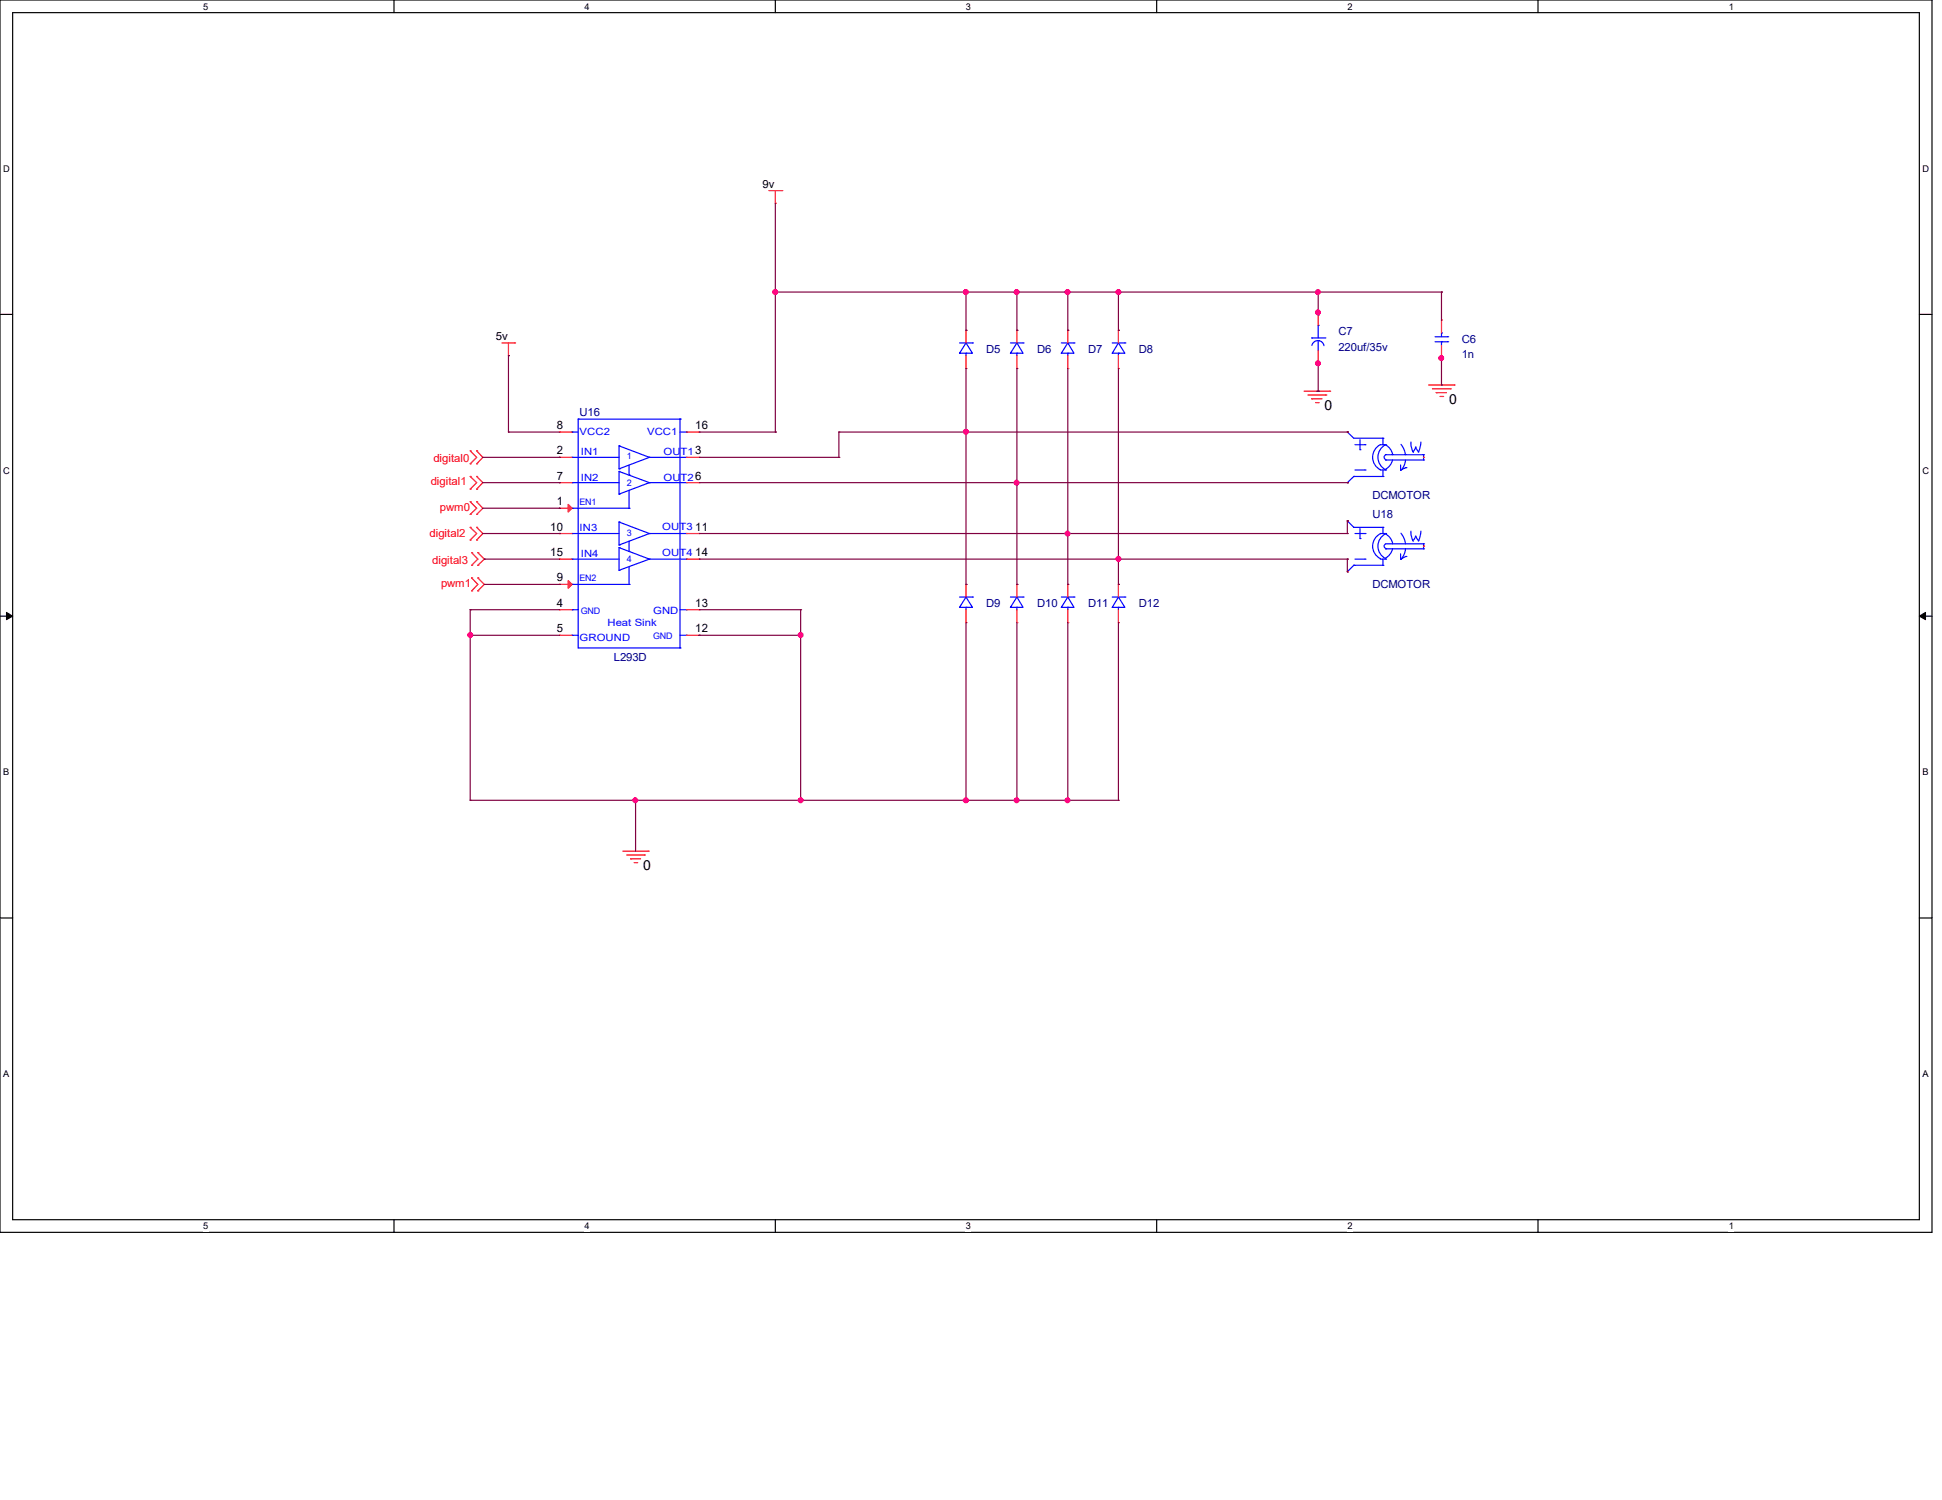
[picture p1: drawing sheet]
<svg xmlns="http://www.w3.org/2000/svg" width="279mm" height="216mm" viewBox="0 0 279 216" stroke-linecap="round" stroke-linejoin="round" font-family="sans-serif">
<path d="M0 0h278v177.4h-278zM1.8 1.8h274.3v173.8h-274.3z" fill="none" stroke="#000" stroke-width=".17"/>
<g fill="#fff">
<path d="M29.3 .2h.7v1.5h-.7z"/>
<path d="M29.3 175.8h.7v1.4h-.7z"/>
</g>
<path d="M56.7 0v1.8M56.7 175.6v1.8" fill="none" stroke="#000" stroke-width=".17"/>
<g fill="#fff">
<path d="M84.1 .2h.7v1.5h-.7z"/>
<path d="M84.1 175.8h.7v1.4h-.7z"/>
</g>
<path d="M111.5 0v1.8M111.5 175.6v1.8" fill="none" stroke="#000" stroke-width=".17"/>
<g fill="#fff">
<path d="M139 .2h.7v1.5h-.7z"/>
<path d="M139 175.8h.7v1.4h-.7z"/>
</g>
<path d="M166.4 0v1.8M166.4 175.6v1.8" fill="none" stroke="#000" stroke-width=".17"/>
<g fill="#fff">
<path d="M193.8 .2h.8v1.5h-.8z"/>
<path d="M193.8 175.8h.8v1.4h-.8z"/>
</g>
<path d="M221.3 0v1.8M221.3 175.6v1.8" fill="none" stroke="#000" stroke-width=".17"/>
<g fill="#fff">
<path d="M248.7 .2h.7v1.5h-.7z"/>
<path d="M248.7 175.8h.7v1.4h-.7z"/>
<path d="M.5 23.5h.9v1.5h-.9z"/>
<path d="M276.6 23.5h.9v1.5h-.9z"/>
<path d="M.5 67h.9v1.5h-.9z"/>
<path d="M276.6 67h.9v1.5h-.9z"/>
</g>
<path d="M0 45.3h1.8M276.1 45.3h1.9" fill="none" stroke="#000" stroke-width=".17"/>
<g fill="#fff">
<path d="M.5 110.4h.8v1.5h-.8z"/>
<path d="M276.6 110.4h.9v1.5h-.9z"/>
</g>
<path d="M0 88.7h1.8M276.1 88.7h1.9" fill="none" stroke="#000" stroke-width=".17"/>
<path d="M.9 88.1l.9 .6-.9 .5zM276.1 88.7l.9-.6v1.1z" fill="#000" stroke="#000" stroke-width=".14"/>
<g fill="#fff">
<path d="M.5 153.8h.8v1.5h-.8z"/>
<path d="M276.6 153.8h.9v1.5h-.9z"/>
</g>
<path d="M0 132.1h1.8M276.1 132.1h1.9" fill="none" stroke="#000" stroke-width=".17"/>
<g fill="none" stroke="#f00" stroke-width=".17">
<path d="M110.6 27.4h1.9M111.5 29.3h.1M111.5 27.4v1.9M112.5 27.4h.1M72.2 49.4h1.8M73.2 51.2h.1M73.2 49.4v1.8M74 49.4h.1M139 53h.1M139 47.5h.1M139 47.5v1.9M139 51.2v1.8"/>
<path d="M146.3 53h.1M146.3 47.5h.1M146.3 47.5v1.9M146.3 51.2v1.8M153.6 53h.1M153.6 47.5h.1M153.6 47.5v1.9M153.6 51.2v1.8M160.9 53h.1M160.9 47.5h.1M160.9 47.5v1.9M160.9 51.2v1.8"/>
<path d="M187.6 56.3h3.7M188.2 56.9h2.6M188.7 57.4h.1M188.7 57.4h1.5M189.3 58h.4M189.7 58h.1M189.7 45h.1M189.7 52.3h.1M189.7 45v1.8M189.7 50.5v1.8M190.8 56.9h.1M191.3 56.3h.1"/>
<path d="M205.5 55.4h3.7M206.1 56h2.6M206.6 56.5h.1M206.6 56.5h1.5M207.2 57.1h.4M207.4 51.6h.1M207.4 46.1h.1M207.4 46.1v1.8M207.4 49.7v1.9M207.6 57.1h.1M208.7 56h.1M209.2 55.4h.1"/>
<path d="M67.6 72.2h.1M67.6 74h.1M67.6 64.9h.1M67.6 66.8h.1M67.6 68.6h.1M67.6 70.4h.1M67.6 75.9h.1M67.6 77.7h.1M67.6 72.2l1 1-1 .8M67.6 64.9l1 .9-1 1M67.6 68.6l1 .9-1 .9M67.6 75.9l1 .9-1 .9"/>
<path d="M67.9 79.5h.1M67.9 79.5l.8 1-.8 .9M68.6 74h.1M68.6 72.2h.1M68.6 66.8h.1M68.6 64.9h.1M68.6 70.4h.1M68.6 68.6h.1M68.6 77.7h.1M68.6 75.9h.1M68.6 72.2l.9 1-.9 .8M68.6 64.9l.9 .9-.9 1"/>
<path d="M68.6 68.6l.9 .9-.9 .9M68.6 75.9l.9 .9-.9 .9M68.7 79.5h.1M68.7 79.5l1 1-1 .9M80.5 73.2h.1M80.5 76.8h.1M80.5 65.8h.1M80.5 69.5h.1M80.5 62.2h.1M80.5 73.2h1.8M80.5 76.8h1.8M80.5 69.5h1.8"/>
<path d="M80.5 65.8h1.8M80.5 62.2h1.8M98.8 76.8h1.8M98.8 69.5h1.8M98.8 65.8h1.8M98.8 62.2h1.8M100.6 76.8h.1M100.6 69.5h.1M100.6 65.8h.1M100.6 62.2h.1M193.8 69.5h.1M193.8 62.2h.1"/>
<path d="M193.8 75h.1M204.8 65.8h.1M204.8 78.6h.1M67.9 83.2h.1M67.9 85h.1M67.9 81.4h.1M67.9 83.2l.8 .9-.8 .9M68.7 85h.1M68.7 83.2h.1M68.7 81.4h.1M68.7 83.2l1 .9-1 .9M80.5 80.5h.1"/>
<path d="M80.5 84.1h.1M80.5 91.4h.1M80.5 87.8h.1M80.5 80.5h1.8M80.5 84.1h1.8M80.5 87.8h1.8M80.5 91.4h1.8M98.8 80.5h1.8M98.8 87.8h1.8M98.8 91.4h1.8M100.6 80.5h.1M100.6 87.8h.1"/>
<path d="M100.6 91.4h.1M139 89.6h.1M139 84.1h.1M139 84.1v1.8M139 87.8v1.8M146.3 89.6h.1M146.3 84.1h.1M146.3 84.1v1.8M146.3 87.8v1.8M153.6 89.6h.1M153.6 84.1h.1M153.6 84.1v1.8"/>
<path d="M153.6 87.8v1.8M160.9 89.6h.1M160.9 84.1h.1M160.9 84.1v1.8M160.9 87.8v1.8M193.8 82.3h.1M89.6 122.5h3.7M90.2 123.1h2.5M90.7 123.6h.1M90.7 123.6h1.5M91.2 124.2h.4M91.6 124.2h.1"/>
<path d="M92.7 123.1h.1M93.3 122.5h.1"/>
</g>
<g fill="none" stroke="#00f" stroke-width=".17">
<path d="M138 49.4h1.9M139 49.4l.9 1.4h-1.9zM139 50.8h.1M139 50.8v.4M139.9 49.4h.1M145.4 49.4h1.8M146.3 49.4l.9 1.4h-1.8zM146.3 50.8h.1M146.3 50.8v.4M147.2 49.4h.1M152.7 49.4h1.8M153.6 49.4l.9 1.4h-1.8z"/>
<path d="M153.6 50.8h.1M153.6 50.8v.4M154.5 49.4h.1M160 49.4h1.8M160.9 49.4l.9 1.4h-1.8zM160.9 50.8h.1M160.9 50.8v.4M161.8 49.4h.1M188.7 48.6h.1M188.7 48.6h2.1M188.7 49.7a.89 .89 0 0 1 .9-.7 .89 .89 0 0 1 .9 .8M189.7 46.8h.1"/>
<path d="M189.7 49h.1M189.7 46.8v1.8M189.7 49v1.5M206.5 49.2h1.8M206.5 48.5h1.8M207.4 47.9h.1M207.4 49.2h.1M207.4 47.9v.6M207.4 49.2v.5M208.3 49.2h.1M208.3 48.5h.1M82.3 76.8h.1"/>
<path d="M82.3 73.2h.1M82.3 69.5h.1M82.3 65.8h.1M82.3 62.2h.1M82.3 76.8h6.8M82.3 73.2h8.2M82.3 69.5h6.8M82.3 65.8h6.8M82.3 62.2h.9M83.2 60.3h.1M83.2 60.3v33h14.6M83.2 60.3h14.6"/>
<path d="M89.1 78.4h.1M89.1 78.8h.1M89.1 75.1h.1M89.1 71.1h.1M89.1 67.5h.1M89.1 67.9h.1M89.1 64.2h.1M89.1 64.2v3.3M89.1 67.9v3.2M89.1 75.1v3.3M89.1 78.8v3.3M89.1 78.8l4.3 1.7"/>
<path d="M89.1 75.1l4.3 1.7M89.1 67.9l4.3 1.6M89.1 64.2l4.3 1.6M90.5 79.4h.1M90.5 68.4h.1M90.5 73.2h.1M90.5 66.9v1.5M90.5 70.6v2.6M90.5 77.9v1.5M93.3 76.8h5.5M93.3 69.5h5.5M93.3 65.8h5.5"/>
<path d="M93.4 76.8h.1M93.4 69.5h.1M93.4 65.8h.1M93.4 76.8l-4.3 1.6M93.4 69.5l-4.3 1.6M93.4 65.8l-4.3 1.7M97.8 60.3h.1M97.8 62.2h1M97.8 60.3v33M98.8 76.8h.1M98.8 69.5h.1M98.8 65.8h.1"/>
<path d="M98.8 62.2h.1M193.8 62.2h.1M193.8 69.5h.1M193.8 75h.1M193.8 62.2l1 .9h4.2M193.8 75l1 .9h4.2M194.8 68.6h.1M194.8 68.6h4.2M194.8 68.6l-1 .9M194.9 67.6h1.5M194.9 64h1.5M194.9 76.8h1.5"/>
<path d="M195.7 64.7h.1M195.7 77.5h.1M195.7 63.3v1.4M195.7 76.1v1.4M196.4 67.6h.1M196.4 64h.1M196.4 76.8h.1M198.6 67.6h.7M198.6 76.8h.7M198.6 76.8a1.99 1.99 0 0 0-1.1 1.8 1.99 1.99 0 0 0 1.1 1.8M199 68.6h.1M199 63.1h.1"/>
<path d="M199 64h.1M199 75.9h.1M199 76.8h.1M199 63.1v.9M199 67.6v1M199 75.9v.9M199.3 76.8a1.99 1.99 0 0 1 1.1 1.5M199.3 64a2.01 2.01 0 0 1 1.1 1.5M199.3 64a1.56 1.56 0 0 0-1.8 1.4 2.02 2.02 0 0 0 1.1 2.2M199.3 64a2.02 2.02 0 0 0-1.1 1.8 2.02 2.02 0 0 0 1.2 1.8M199.3 67.6h.1M199.3 64h.1"/>
<path d="M199.3 66.2h.1M199.3 76.8h.1M199.3 79h.1M199.3 65.4h5.5M199.3 66.2h5.5M199.3 78.3h5.5M199.3 79h5.5M199.4 65.5l-.2 .1a.36 .36 0 0 0 .2 .5M199.4 78.3l-.3 .3 .3 .3M199.4 76.8a1.99 1.99 0 0 0-1.2 1.8 1.99 1.99 0 0 0 1.2 1.8M200.4 66.2a2.08 2.08 0 0 1-1.1 1.4M200.4 79a2.06 2.06 0 0 1-1.1 1.4"/>
<path d="M201.5 67.6h.1M201.5 66.9v.7M201.5 79.7v.8M201.6 76.8a2.92 2.92 0 0 1 .6 1.5M201.6 64a2.9 2.9 0 0 1 .6 1.5M202.2 66.2a2.53 2.53 0 0 1-.6 1.5M202.2 79a2.54 2.54 0 0 1-.7 1.5M202.3 67.3h.1M202.3 67.3l-.8 .3M203 63.6l.1 .9 .2 .6M203 76.5l.1 .8 .2 .6M203.7 77.2l-.4 .6"/>
<path d="M203.7 64.3l-.1 .3-.3 .4M203.7 64.3l.1 .3 .3 .4M203.7 77.2l.2 .4 .2 .2M204.4 63.6l-.1 .8-.2 .7M204.4 76.5l-.1 .7-.2 .7M204.8 65.4h.1M204.8 66.2h.1M204.8 78.3h.1M204.8 79h.1M204.8 65.4v.8M204.8 78.3v.7M82.3 91.4h.1"/>
<path d="M82.3 87.8h.1M82.3 84.1h.1M82.3 80.5h.1M82.3 80.5h6.8M82.3 91.4h.9M82.3 87.8h.9M82.3 84.1h8.2M89.1 82.1h.1M90.5 84.1h.1M90.5 81.6v2.5M93.3 80.5h5.5M93.4 80.5h.1"/>
<path d="M93.4 80.5l-4.3 1.6M97.8 93.3h.1M97.8 91.4h1M97.8 87.8h1M98.8 91.4h.1M98.8 87.8h.1M98.8 80.5h.1M138 85.9h1.9M139 85.9l.9 1.5h-1.9zM139 87.4h.1M139 87.4v.4M139.9 85.9h.1"/>
<path d="M145.4 85.9h1.8M146.3 85.9l.9 1.5h-1.8zM146.3 87.4h.1M146.3 87.4v.4M147.2 85.9h.1M152.7 85.9h1.8M153.6 85.9l.9 1.5h-1.8zM153.6 87.4h.1M153.6 87.4v.4M154.5 85.9h.1M160 85.9h1.8M160.9 85.9l.9 1.5h-1.8z"/>
<path d="M160.9 87.4h.1M160.9 87.4v.4M161.8 85.9h.1M193.8 82.3h.1M194.8 81.4h.1M194.8 81.4h4.2M194.8 81.4l-1 .9M194.9 80.5h1.5M196.4 80.5h.1M198.6 80.5h.7M199 81.4h.1M199 80.5v.9"/>
<path d="M199.3 80.5h.1M201.5 80.5h.1M202.3 80.1h.1M202.3 80.1l-.8 .4"/>
</g>
<g fill="#f00" stroke="#f00" stroke-width=".17">
<path d="M81.7 72.6l.6 .6-.6 .5z"/>
<path d="M81.7 83.6l.6 .5-.6 .6z"/>
</g>
<g fill="none" stroke="#800040" stroke-width=".17">
<path d="M111.5 29.3v32.9M73.2 51.2h.1M73.2 51.2v11M111.5 42h.1M111.5 42h95.9M139 42h.1M139 47.5h.1M139 42v5.5M139 53v31.1M146.3 42h.1M146.3 47.5h.1M146.3 42v5.5"/>
<path d="M146.3 53v31.1M153.6 42h.1M153.6 47.5h.1M153.6 42v5.5M153.6 53v31.1M160.9 42h.1M160.9 47.5h.1M160.9 42v5.5M160.9 53v31.1M189.4 56.3h.3M189.7 42h.1M189.7 45h.1"/>
<path d="M189.7 45.3h.1M189.7 52.3h.1M189.7 56.3h.1M189.7 42v3.3M189.7 52.1v4.2M207.4 42h.1M207.4 51.6h.1M207.4 55.4h.1M207.4 42v4.1M207.4 51.4v4M69.5 65.8h11M69.5 69.5h11"/>
<path d="M69.5 73.2h11M69.5 76.8h11M73.2 62.2h.1M73.2 62.2h7.3M80.5 65.8h.1M80.5 69.5h.1M80.5 73.2h.1M80.5 76.8h.1M100.6 62.2h10.9M100.6 65.8h20.1M100.6 69.5h93.2M100.6 76.8h93.2"/>
<path d="M111.5 62.2h.1M120.7 62.2h.1M120.7 65.8h.1M120.7 62.2h73.1M120.7 62.2v3.6M139 62.2h.1M146.3 69.5h.1M153.6 76.8h.1M193.8 62.2h.1M193.8 69.5h.1M193.8 75h.1M193.8 76.8h.1"/>
<path d="M193.8 75v1.8M67.6 87.8h.1M67.6 91.4h.1M67.6 87.8h12.9M67.6 87.8v27.4M67.6 91.4h12.9M69.7 80.5h.1M69.7 80.5h10.8M69.7 84.1h10.8M80.5 84.1h.1M100.6 91.4h.1M100.6 80.5h93.2"/>
<path d="M100.6 87.8h14.6M100.6 91.4h14.6M115.2 87.8h.1M115.2 91.4h.1M115.2 87.8v27.4M139 84.1h.1M139 89.6v25.6M146.3 84.1h.1M146.3 89.6v25.6M153.6 84.1h.1M153.6 89.6v25.6M160.9 80.5h.1"/>
<path d="M160.9 84.1h.1M160.9 89.6v25.6M193.8 80.5h.1M193.8 80.5v1.8M67.6 115.2h.1M67.6 115.2h93.3M91.4 115.2h.1M91.4 115.2v7.3M115.2 115.2h.1M139 115.2h.1M146.3 115.2h.1M153.6 115.2h.1"/>
<path d="M160.9 115.2h.1"/>
</g>
<g fill="#f0f" stroke="#f0f" stroke-width=".17">
<circle cx="111.5" cy="42" r=".35"/>
<circle cx="139" cy="42" r=".35"/>
<circle cx="146.3" cy="42" r=".34"/>
<circle cx="153.6" cy="42" r=".34"/>
<circle cx="160.9" cy="42" r=".34"/>
<circle cx="139" cy="62.1" r=".35"/>
<circle cx="146.3" cy="69.5" r=".34"/>
<circle cx="153.6" cy="76.8" r=".34"/>
<circle cx="160.9" cy="80.4" r=".34"/>
<circle cx="67.6" cy="91.4" r=".34"/>
<circle cx="115.2" cy="91.4" r=".34"/>
<circle cx="153.6" cy="115.2" r=".34"/>
<circle cx="91.4" cy="115.2" r=".34"/>
<circle cx="115.2" cy="115.2" r=".34"/>
<circle cx="146.3" cy="115.2" r=".34"/>
<circle cx="139" cy="115.2" r=".35"/>
<circle cx="189.6" cy="42" r=".34"/>
<circle cx="189.6" cy="45" r=".34"/>
<circle cx="189.6" cy="52.3" r=".34"/>
<circle cx="207.3" cy="51.5" r=".34"/>
</g>
<g font-size="2">
<text x="190.5" y="59.1">0</text>
<text x="208.5" y="58.1">0</text>
<text x="92.5" y="125.3">0</text>
</g>
<g font-size="1.7">
<text x="80.1" y="65.4">2</text>
<text x="80.1" y="61.8">8</text>
<text x="100" y="65.4">3</text>
<text x="100" y="61.8">16</text>
<text x="80.1" y="69">7</text>
<text x="100" y="69">6</text>
<text x="79.2" y="76.4">10</text>
<text x="80.1" y="72.7">1</text>
<text x="100" y="76.4">11</text>
<text x="79.2" y="80.1">15</text>
<text x="80.1" y="83.7">9</text>
<text x="100" y="80.1">14</text>
<text x="80.1" y="87.3">4</text>
<text x="100" y="87.3">13</text>
<text x="80.1" y="91">5</text>
<text x="100" y="91">12</text>
</g>
<g font-size="1.6">
<text x="109.7" y="27.1">9v</text>
<text x="71.3" y="49">5v</text>
</g>
<g font-size="1.6" fill="#000080">
<text x="141.9" y="50.8">D5</text>
<text x="149.2" y="50.8">D6</text>
<text x="156.5" y="50.8">D7</text>
<text x="163.9" y="50.8">D8</text>
<text x="192.6" y="50.5">220uf/35v</text>
<text x="192.6" y="48.3">C7</text>
<text x="210.3" y="49.4">C6</text>
<text x="210.3" y="51.5">1n</text>
<text x="83.4" y="59.9">U16</text>
<text x="197.5" y="71.8">DCMOTOR</text>
<text x="197.5" y="74.6">U18</text>
<text x="141.9" y="87.4">D9</text>
<text x="149.2" y="87.4">D10</text>
<text x="156.5" y="87.4">D11</text>
<text x="163.9" y="87.4">D12</text>
<text x="197.5" y="84.6">DCMOTOR</text>
<text x="88.3" y="95.1">L293D</text>
</g>
<g font-size="1.6" fill="#f00">
<text x="62" y="69.8">digital1</text>
<text x="62.4" y="66.5">digital0</text>
<text x="61.8" y="77.3">digital2</text>
<text x="63.3" y="73.5">pwm0</text>
<text x="62.2" y="81.2">digital3</text>
<text x="63.5" y="84.5">pwm1</text>
</g>
<g font-size="1.4" fill="#00f">
<text x="83.4" y="62.6">VCC2</text>
<text x="83.6" y="65.5">IN1</text>
<text x="93.1" y="62.6">VCC1</text>
<text x="95.5" y="65.5">OUT1</text>
<text x="83.6" y="69.2">IN2</text>
<text x="95.5" y="69.2">OUT2</text>
<text x="83.4" y="76.5">IN3</text>
<text x="95.3" y="76.3">OUT3</text>
<text x="83.6" y="80.2">IN4</text>
<text x="95.3" y="80">OUT4</text>
<text x="94" y="88.4">GND</text>
<text x="83.4" y="92.2">GROUND</text>
<text x="87.4" y="90">Heat Sink</text>
</g>
<g font-size="1.3">
<text x="29.3" y="1.4">5</text>
<text x="84.1" y="1.4">4</text>
<text x="139" y="1.4">3</text>
<text x="193.8" y="1.4">2</text>
<text x="248.7" y="1.4">1</text>
<text x=".5" y="24.7">D</text>
<text x="276.6" y="24.7">D</text>
<text x=".5" y="68.2">C</text>
<text x="276.6" y="68.2">C</text>
<text x=".5" y="111.6">B</text>
<text x="276.6" y="111.6">B</text>
<text x=".5" y="155">A</text>
<text x="276.6" y="155">A</text>
<text x="29.3" y="177">5</text>
<text x="84.1" y="177">4</text>
<text x="139" y="177">3</text>
<text x="193.8" y="177">2</text>
<text x="248.7" y="177">1</text>
</g>
<g font-size="1.3" fill="#00f">
<text x="90.2" y="66">1</text>
<text x="90.2" y="69.9">2</text>
<text x="83.4" y="72.6">EN1</text>
<text x="90.2" y="77.2">3</text>
<text x="83.4" y="83.6">EN2</text>
<text x="90.2" y="80.9">4</text>
<text x="83.6" y="88.3">GND</text>
<text x="94" y="92">GND</text>
</g>
</svg>
